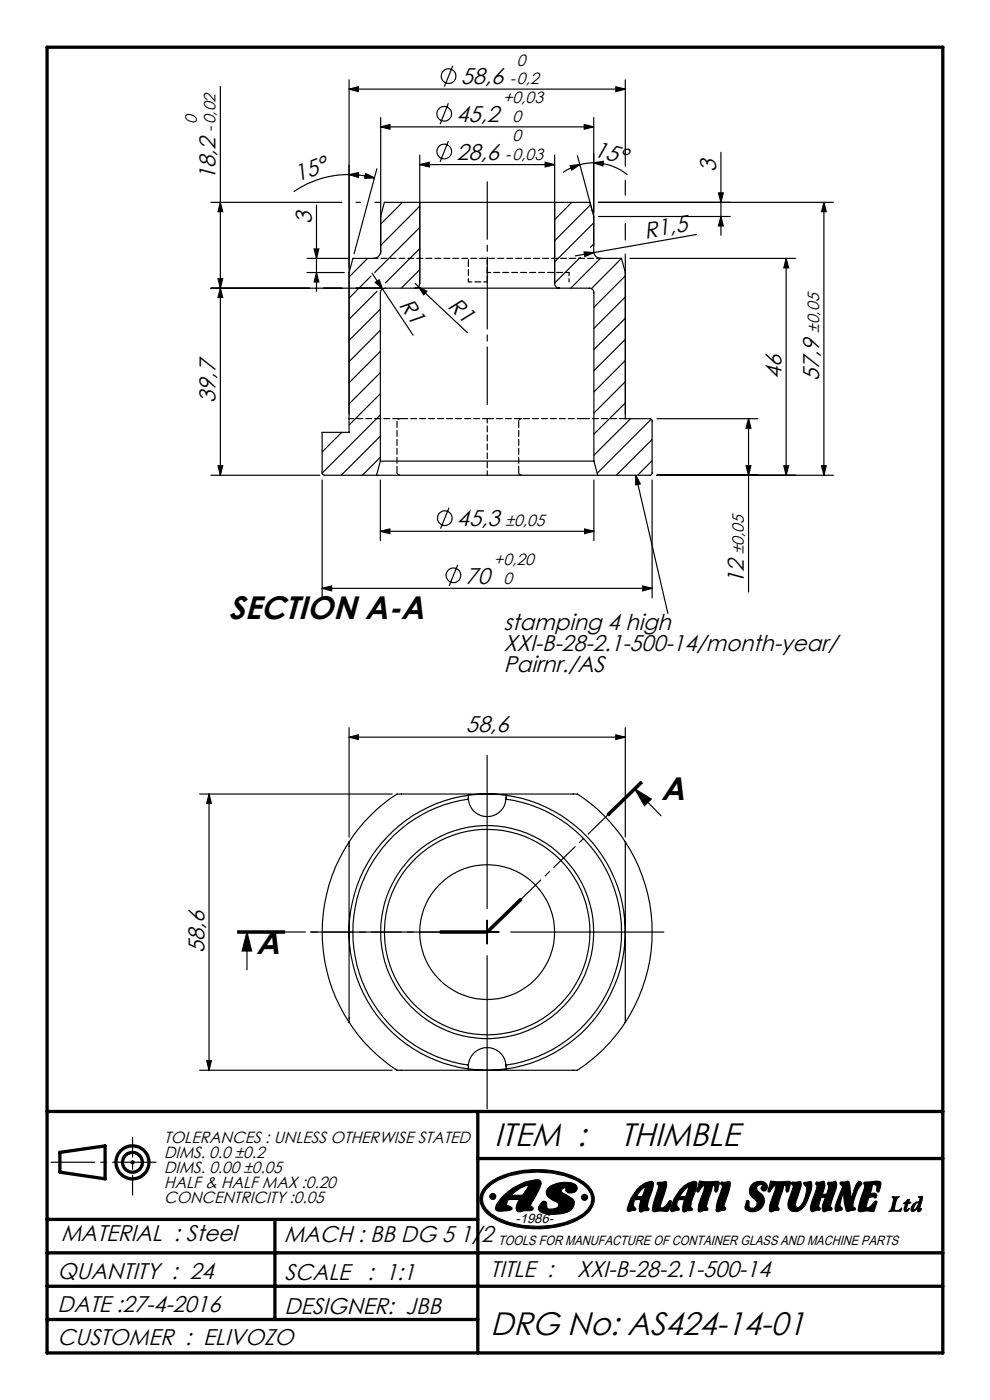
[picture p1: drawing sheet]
<svg xmlns="http://www.w3.org/2000/svg" width="210mm" height="297mm" viewBox="0 0 210 297" stroke-linecap="round" stroke-linejoin="round" font-family="sans-serif">
<g fill="none" stroke="#000" stroke-width=".25">
<path d="M46.7 18.3v82.5M74 18.9l2-.5v1zM74 16.9v74.8h-5.7v8.7l.5 .4h11.1M74 18.9h58.6M96.1 13.9l-1.8 4.5M130.6 18.4l2 .5-2 .5zM132.6 16.9v18.3M74 37l2.1-.4-.1 1zM74 37a20.5 20.5 0 0 1 5.4 .7M74 37a20.2 20.2 0 0 0-11.7 3.7M77.6 36.8l1.8 .9-2 .1zM79.9 35.8l-4.8 18.1"/>
<path d="M80.8 26.9l1.9-.5v1zM80.8 24.9v28.9M80.8 26.9h45.1M89 34.9l2.1-.5v1zM89 32.9v27.2a1.02 1.02 0 0 1-.9 1M89 34.9h28.7M95.1 21.9l-1.8 4.4M95.1 29.9l-1.8 4.5M115.6 34.4l2.1 .5-2.1 .5zM117.7 32.9v27.2a1.02 1.02 0 0 0 .9 1M120.9 35.1l2.1-.2-1.7 1.2zM122.5 33l3.2 11.9"/>
<path d="M123 34.9a11 11 0 0 0-3.5 1.7M123.9 26.4l2 .5-2 .5zM125.9 24.9v28.4a1.45 1.45 0 0 0 1.5 1.5h4.4M125.9 34.5l2.1-.3-.1 1zM125.9 34.5l-2.9 .4M125.9 34.5a11.6 11.6 0 0 1 7.2 2.6M132.6 38.2v3.2M152.9 32.3v17.6M44.7 42.9h27.8M46.2 59.1h1l-.5 2zM46.7 42.9l.5 2h-1zM65.1 54.8h8.7"/>
<path d="M65.1 57.8h7.9M66.6 52.8h1l-.5 2zM67.1 57.8l.5 2h-1zM67.1 43.5v18.3M75.5 42.9h1M78 54.8l-4 4M78.7 58.6l-4.7 4.6M78.9 58l2.2 3.3M79.5 42.9h1M79.6 59.9l.8-.5 .7 1.9zM80.8 53.3a1.51 1.51 0 0 1-1.6 1.5h-4.3l-.9 3M80.8 45.9l.7-3h43.6l.8 3"/>
<path d="M85.4 42.9l-4.6 4.7M89 43.7l-8.2 8.4M89 48.3l-9.6 9.6M89 52.7l-7.2 7.3M89 57.2l-3.9 3.9M121.3 42.9l-3.6 3.7M123.1 54.6l-5.4 5.4M123.9 53.4l2.1 .2-1.9 .8zM125.3 43.4l-7.6 7.7M125.9 47.3l-8.2 8.3M125.9 51.7l-.7 .8M126 53.6l-4 .7"/>
<path d="M126.9 45.9h28M126.9 42.9h49.9M127.4 54.8l-6.3 6.3M131.8 54.8l.8 3M131.8 54.8l-6.4 6.4M132.6 53.9v34.9h5.3l.4 .2v11.4l-.4 .4h-11.1M132.6 47.4v3.5M132.6 58.5l-6.6 6.7M133.6 54.8h35.2M147.8 49.7l-21.8 3.9M152.4 40.9h1l-.5 2zM152.9 45.9l.5 2h-1z"/>
<path d="M166.8 54.8v46M166.8 54.8l.5 2h-1zM174.8 42.9v57.9M174.8 42.9l.5 2h-1zM44.7 61.1h36M46.7 61.1l.5 2h-1zM80 61.8l-6 5.9M80.7 65.6l-6.7 6.6M80.7 70.1l-6.7 6.6M80.7 74.5l-6.7 6.7M80.7 79.1l-6.7 6.6M81.1 61.3l6.5 9.8"/>
<path d="M88.1 61.1h-6.4a1.02 1.02 0 0 0-1 1v35.7M88.1 61.1h30.5M88.1 60.1l.7 .7M88.8 60.8l1.8 1-.7 .7zM88.8 60.8l10.4 9.8M118.6 61.1h6.4a.96 .96 0 0 1 1 1v35.7M132.6 63l-6.6 6.7M132.6 67.5l-6.6 6.7M132.6 72l-6.6 6.6M132.6 76.5l-6.6 6.6M46.2 98.8h1l-.5 2zM72.5 91.7l-4.2 4.2"/>
<path d="M80.7 97.8h45.3M80.7 97.8l-.8 3M80.7 83.5l-6.7 6.7M80.7 88l-12.4 12.4M80.7 92.5l-8.3 8.3M80.7 97l-3.8 3.8M126 97.8l.8 3M132.6 81l-6.6 6.6M132.6 85.5l-6.6 6.6M133.8 88.8l-7.8 7.8M138.1 88.9l-11.4 11.5M138.3 93.2l-7.6 7.6"/>
<path d="M138.3 97.7l-2.9 3M139.3 88.8h21.5M158.3 98.8h1l-.5 2zM158.8 88.8v36.8M158.8 88.8l.5 2h-1zM166.3 98.8h1l-.5 2zM174.3 98.8h1l-.5 2zM44.7 100.8h23.1M68.3 101.8v25M79.9 100.8h46.9M80.7 112.7l2-.5v1zM80.7 101.8v12.9"/>
<path d="M80.7 112.7h45.3M95.2 107.7l-1.7 4.4M97.1 119.8l-1.8 4.5M124 112.2l2 .5-2 .5zM126 101.8v12.9M134.9 100.8l.9 1.9-1 .2zM134.9 100.8l6.8 29.3M138.3 101.8v25M139.3 100.8h37.5M68.3 124.8l2-.5v1zM68.3 124.8h70M136.3 124.3l2 .5-2 .5z"/>
<path d="M74 156.4l2-.5v1zM74 154.4v23.2M74 156.4h58.6M130.6 155.9l2 .5-2 .5zM132.6 154.4v23.2M42.3 168.4h40.9M44.3 168.4l.5 2h-.9zM44.3 168.4v58.6M74 178.6a31.8 31.8 0 0 1 10.3-10.2h38.1a32.2 32.2 0 0 1 10.2 10.2M74 178.6v38.3M74 178.6a34.9 34.9 0 0 0 0 38.3M99.3 169.5a4 4 0 0 0 4 3.7 4 4 0 0 0 4-3.7"/>
<path d="M99.3 169.5a28.5 28.5 0 0 0-24.4 28.2 28.5 28.5 0 0 0 24.4 28.3M99.3 168.7a29.3 29.3 0 0 0-25.3 29 29.3 29.3 0 0 0 25.3 29.1M99.3 168.7v.8M99.3 168.7a28.5 28.5 0 0 1 8.1 0M103.3 160.2v32.6M107.3 169.5a28.5 28.5 0 0 1 24.5 28.2 28.5 28.5 0 0 1-24.5 28.3M107.4 168.7l-.1 .8M107.4 168.7a29.3 29.3 0 0 1 25.2 29 29.3 29.3 0 0 1-25.2 29.1M132.6 178.6v38.3M132.6 178.6a35.1 35.1 0 0 1 0 38.3M134.7 167.4l3.4 2.1-1.4 1.4zM134.7 167.4l5.5 5.7"/>
<path d="M135.9 165.8l-7.1 6.9M136.1 165.9l-7.2 7M136.3 166.1l-7.2 7M50.4 197.7h10M50.4 198h10M50.4 197.5h10M52.4 197.7l1 4.1h-2zM52.4 197.7v8M65.8 197.7h32.6M93.4 197.5h10zM93.4 198h10M100.8 197.7h5"/>
<path d="M103.3 195.2v5M108.3 197.7h32.5M110.4 190.6l-7.2 6.9M110.5 190.8l-7.1 6.9h-10M110.7 190.9l-7.2 7M74 216.9a32.8 32.8 0 0 0 10.3 10.1h38.1a33.4 33.4 0 0 0 10.2-10.1M103.3 202.7v32.5M42.3 227h40.9M43.9 225h.9l-.5 2zM99.3 226a4 4 0 0 1 4-3.8 4 4 0 0 1 4 3.8M99.3 226v.8M99.3 226.8a28.5 28.5 0 0 0 8.1 0"/>
<path d="M107.3 226l.1 .8M27.6 246.6h1M27.7 246.2l.8 .7M28.1 246.1v1M28.5 246.2l-.8 .7M102.9 251.7a15.2 15.2 0 0 1 10.7-3.6 16.2 16.2 0 0 1 11.2 3.5 4 4 0 0 1-.9 6.3 19.5 19.5 0 0 1-14 2.4 11.6 11.6 0 0 1-7.4-3.8 3.6 3.6 0 0 1 .4-4.8zM103.1 252.3a11.7 11.7 0 0 1 7.8-3.5 20.3 20.3 0 0 1 11.4 1.6 5 5 0 0 1 3.3 4 5 5 0 0 1-3.3 4 20.2 20.2 0 0 1-16.7 0 5 5 0 0 1-3.3-4l.2-1.1zM107 253.5a9.9 9.9 0 0 1 7.4-3.1l.4 .7a20.3 20.3 0 0 1-2.3 4.6l.6 .8a.95 .95 0 0 1-1.2 .3h-.5a2.04 2.04 0 0 1-1.7 .2l-.2-.7 .2-1 .5-.8h-2.4l-.4 1 .2 .3a.94 .94 0 0 1 1 .7l-.6 .3a4 4 0 0 1-2.8-.1 2.47 2.47 0 0 1 .9-2.3zM108.4 253.6a6.8 6.8 0 0 1 3.6-2.1v.4l-1.2 1.7zM116.2 252.1a5.6 5.6 0 0 1 5.8-.8l.3 .4a1.05 1.05 0 0 1-1.2 1.4l-.6-.1-.5-.4 .1-.6a1.07 1.07 0 0 0-1.1 .6l.2 .4 2.3 1.3a1.8 1.8 0 0 1-1.1 2.8 7.6 7.6 0 0 1-5.9-.1l-.3-.4a2.31 2.31 0 0 1 1.1-1.8l.4 .1 .2 .2 .2 1.3a3.1 3.1 0 0 0 2.3-.3l.1-.4v-.4l-.4-.3a4.2 4.2 0 0 1-2.2-1.6v-.7zM135.9 252.6l.8-.9 .2 .1-.6 2-1.3-.1zM135.9 251.6l1-.7 1.2-.3a.49 .49 0 0 1 .5 .5l-.2 1.4-.9 2.3-.2 1.2 .3 .4a.26 .26 0 0 1 .1 .2 .26 .26 0 0 1-.3 .2h-.7l-.6 .3a.59 .59 0 0 1-.5-1l.4-1.5h-1.4l-.3 1.1 .5 .6a.35 .35 0 0 1-.1 .5 .35 .35 0 0 1-.4 0l-.9 .2-.4-.4a8.7 8.7 0 0 1 2.9-5z"/>
<path d="M139.5 250.9l.9-.1a.83 .83 0 0 1 1 .1 13.6 13.6 0 0 1-1.3 4.9v.4a1.04 1.04 0 0 0 1.4-.7l.6-.8 .3 .1-.3 1.2-.5 1-1.4-.1-1.5 .2-.3-.3a15.2 15.2 0 0 1 1.3-5v-.3l-.3-.3zM144 256.3a.4 .4 0 0 1-.1 .5 .4 .4 0 0 1-.5 0l-.9 .2-.3-.4a8.5 8.5 0 0 1 4-5.7l1.1-.3a.49 .49 0 0 1 .5 .5l-.2 1.4a9 9 0 0 0-1.1 3.5l.3 .4a.26 .26 0 0 1 .1 .2 .26 .26 0 0 1-.3 .2h-.7l-.6 .3a.59 .59 0 0 1-.5-1l.4-1.5h-1.4l-.3 1.1 .5 .6M145.1 252.6l.8-.9 .2 .1-.6 2-1.3-.1zM148.4 250.6h.2a10.5 10.5 0 0 0 3.7 0l.3 .3-.3 1.5-.2 .4h-.4a1.51 1.51 0 0 0-.4-1.5l-1.5 4.6 .1 .2a.32 .32 0 0 1 .3 .4 .32 .32 0 0 1-.3 .3l-1 .1a.46 .46 0 0 1-.4 .2 .46 .46 0 0 1-.4-.4l.1-1.2 1.1-3 .2-1a2.15 2.15 0 0 0-1.3 1.3l-.2 .1-.2-.2zM153 250.8h1a.68 .68 0 0 1 .9 .2 18.8 18.8 0 0 1-1.3 4.7v.2a.47 .47 0 0 1 .3 .7 .47 .47 0 0 1-.7 .1l-.9 .3a.3 .3 0 0 1-.3 0 .3 .3 0 0 1-.1-.3 16.8 16.8 0 0 1 1.3-5l-.3-.6zM159.6 251.2a2.08 2.08 0 0 1 3.1 .2l.1 .5-.2 .5-.3 .2-.3 .1-.5-.3-.1-.4 .4-.4v-.2l-.3-.1a.88 .88 0 0 0-1 1.1l.6 .6a2.29 2.29 0 0 1 .7 2.9 2.29 2.29 0 0 1-2.7 1.1l-1-.6-.1-.4 .5-1.3 .4 .2v1l.1 .2a1.02 1.02 0 0 0 1.5-.4l.1-.7-.4-.5a1.99 1.99 0 0 1-.6-3.3zM163.5 250.6h.2a10.5 10.5 0 0 0 3.7 0l.3 .3-.3 1.5-.2 .4h-.4a1.62 1.62 0 0 0-.4-1.5l-.1 .1-1.4 4.5 .1 .2a.32 .32 0 0 1 .3 .4 .32 .32 0 0 1-.3 .3l-1 .1a.46 .46 0 0 1-.4 .2 .46 .46 0 0 1-.4-.4l.1-1.2 1.1-3 .2-1a2.15 2.15 0 0 0-1.3 1.3l-.2 .1-.2-.2zM167.9 250.9l.2-.1h.9l.5-.2 .4 .2a9.4 9.4 0 0 1-1 3.8l-.2 .9 .1 .5 .3 .2 .4-.1a5.1 5.1 0 0 0 1.6-4.3l-.5-.5a.25 .25 0 0 1-.1-.3 .25 .25 0 0 1 .2-.2l1.1-.2 .3 .2a7.6 7.6 0 0 1-2.1 5.7l-.9 .5h-1.1a1.75 1.75 0 0 1-.7-2.4l.9-2.6a.55 .55 0 0 0-.3-.8zM173.2 250.8h.7l.6-.2 .4 .2 .1 .7-.6 1.9h.9l.5-1.7M173.4 250.8a.4 .4 0 0 0-.4 .4 .4 .4 0 0 0 .3 .4l-1.3 4-.1 .8 .1 .5 .2 .1 1.6-.3a.28 .28 0 0 0 .2-.2 .28 .28 0 0 0-.1-.3l-.3-.4 .6-1.8h.9l-.6 1.6-.1 .8 .2 .6 .3 .1 1.4-.4a.28 .28 0 0 0 .2-.2 .28 .28 0 0 0-.1-.2l-.3-.4 .7-2.3a3.6 3.6 0 0 0 .5-2.8l-.2-.2-.6 .2h-.8M175.9 250.8a.4 .4 0 0 0-.4 .4 .4 .4 0 0 0 .3 .4v.2M178.3 250.8l1.5-.2 .3 .2 .5 3.7a6.7 6.7 0 0 1 1.5-3.9h.2a.42 .42 0 0 1 .4 .2 .42 .42 0 0 1 0 .4 8.9 8.9 0 0 0-1.7 4.8l.4 .3v.3l-1.5 .4-.4-.1-.4-1.8-.2-2.3-.7 2.6v.5l.4 .4a.29 .29 0 0 1 0 .3 .29 .29 0 0 1-.2 .1l-.8 .3-.4-.1a2.63 2.63 0 0 1 .4-2.3l1.2-2.8-.6-.7z"/>
<path d="M183.3 250.9l2.6-.3h.7l.3 .4-.2 1.2-.4 .7-.3-.2-.1-1.2-.2-.2h-.6l-.5 1.9 .9-.1 .4 .2v.6l-.3 .2-.4-.2-.9 .2-.3 1a1.14 1.14 0 0 0-.2 1.2h.2a2.35 2.35 0 0 0 1.5-1.4 .26 .26 0 0 1 .4-.1 .26 .26 0 0 1 .1 .4l-.5 1.6-.4 .2a4.4 4.4 0 0 0-2.6 .1l-.4-.3a16.5 16.5 0 0 1 1.3-4.9zM189.2 253.9h1.6a1.53 1.53 0 0 0-.8 1.1l-.2 1.1a.55 .55 0 0 0 .1 .7 .55 .55 0 0 0 .7-.1l.5-.2 .2-.3-.2 .8h-2.6a1.42 1.42 0 0 0 .7-1.1l.3-1.6zM192.4 254.5h.5l-.2 .6 .6-.1-.3 .3h-.4l-.3 1.3 .1 .1 .5-.4-.4 .6-.3 .1h-.3l-.1-.4 .3-1.3-.4 .1 .1-.3h.4zM194.3 255.3l.5-.2a1.67 1.67 0 0 1-.9 1.5h-.1a1.43 1.43 0 0 1 .5-1.3zM194.8 253.9l.9-.1-.6 2.8 .4-.2-.3 .5-.4 .2-.2-.4 .2-.8a1.26 1.26 0 0 1-1.4 1 1.53 1.53 0 0 1 1.7-2l.1-.7z"/>
<circle cx="95.1" cy="16.2" r="1.55"/>
<circle cx="94.2" cy="24.1" r="1.56"/>
<circle cx="94.2" cy="32.1" r="1.56"/>
<circle cx="94.4" cy="109.9" r="1.55"/>
<circle cx="96.2" cy="122" r="1.55"/>
<circle cx="103.3" cy="197.7" r="21.8"/>
<circle cx="103.3" cy="197.7" r="14.3"/>
<circle cx="103.3" cy="197.7" r="22.6"/>
<circle cx="104.5" cy="253.8" r=".63"/>
<circle cx="124" cy="254" r=".62"/>
</g>
<g fill="none" stroke="#000" stroke-width=".7" stroke-linecap="butt">
<circle cx="28.1" cy="246.6" r="3.5"/>
<circle cx="28.1" cy="246.6" r="2.1"/>
</g>
<path d="M10.8 246.6h22.3" fill="none" stroke="#000" stroke-width=".25" stroke-dasharray="15.2 1.3 1.3 1.3" stroke-dashoffset="6"/>
<path d="M28.1 241.3v12.2" fill="none" stroke="#000" stroke-width=".25" stroke-dasharray="15.2 1.3 1.3 1.3" stroke-dashoffset="11"/>
<path d="M10 10h190v277h-190zM10 235.8h190M101.4 235.8v51.2M10 258.7h91.4M12.7 244.5l9.6-1.4v7l-9.6-1.4zM58.3 258.7v21.2M101.4 245.8h98.6M10 265.8h190M10 272.9h190M10 279.9h91.4" fill="none" stroke="#000" stroke-width=".7"/>
<path d="M108.4 253.6a6.1 6.1 0 0 1 3.6-2.1v.4l-1.2 1.7zM106.8 253.7l-1.4 1.7a.96 .96 0 0 0 .1 1.5 5.7 5.7 0 0 0 3.1-.4v-.2l-.6-.5a.42 .42 0 0 1-.6-.1 .42 .42 0 0 1 .1-.6l.3-.6h2.4a2.02 2.02 0 0 0-.5 2.5l.6 .1 1-.3h.8a.62 .62 0 0 0 .7 0 .62 .62 0 0 0 .2-.6l-.1-.2a.51 .51 0 0 1-.4-.4 .51 .51 0 0 1 .3-.5l1.3-2.2a2.94 2.94 0 0 0 .6-2.3 .88 .88 0 0 0-1.1-.3 10.9 10.9 0 0 0-6.8 3.4zM116.1 252.2a1.65 1.65 0 0 0 1.1 2.4l.3 .2a.96 .96 0 0 1 1 .9 1.37 1.37 0 0 1-1.7 .8h-.3a.47 .47 0 0 1-.5-.7 .67 .67 0 0 0-.1-.7 .67 .67 0 0 0-.6-.3l-.5 .5a1.09 1.09 0 0 0-.1 1.8 7.7 7.7 0 0 0 6.4-.4 1.64 1.64 0 0 0 .4-2.4l-1.5-.8a1.05 1.05 0 0 1-1-1l.6-.5h.5a.73 .73 0 0 0 0 .8 .73 .73 0 0 0 .8 .3 1.07 1.07 0 0 0 1.3-.4 1.07 1.07 0 0 0-.1-1.3 5.5 5.5 0 0 0-5.3 .2zM123.4 254a.64 .64 0 0 0 1.2 0 .64 .64 0 0 0-1.2 0zM103.9 253.8a.65 .65 0 0 0 1.3 0 .65 .65 0 0 0-1.3 0zM103.4 251.2a3.8 3.8 0 0 0 0 6.3 16.8 16.8 0 0 0 11.1 3.2 15.6 15.6 0 0 0 10.2-3.4 3.9 3.9 0 0 0-.6-6.3 18.7 18.7 0 0 0-13.6-2.6 14.3 14.3 0 0 0-7.1 2.8zM103.9 251.5a16.6 16.6 0 0 1 11.4-2.8 14.3 14.3 0 0 1 9.1 3.2 3.3 3.3 0 0 1-.5 5.4 15.7 15.7 0 0 1-10 2.9 15.9 15.9 0 0 1-10-2.9 3.4 3.4 0 0 1 0-5.8zM139.5 250.9l-.1 .3 .3 .6a17.5 17.5 0 0 0-1.3 4.9l.4 .4 .8-.2h2a4 4 0 0 0 .8-2.1l-.4-.1a2.4 2.4 0 0 1-1.8 1.6l-.1-.1a9.2 9.2 0 0 1 1-3.6l.3-.9a.83 .83 0 0 0-.2-1.1zM145.2 252.4l.9-.7-.4 1.6a.65 .65 0 0 1-.9 .6l-.6-.2zM144.7 251.9a7 7 0 0 0-2.5 4.9l.4 .2 1.4-.3 .1-.3-.4-.4-.2-.5a1.01 1.01 0 0 1 .5-1 1.01 1.01 0 0 1 1.1 0l.1 .1-.3 1.2v1.2l.3 .1 .6-.3h1l.1-.3-.4-.4a12.7 12.7 0 0 1 1.2-4.1l.1-1-.3-.4a3.1 3.1 0 0 0-2.8 1.3zM152.9 250.9v.2l.3 .4v.3a15 15 0 0 0-1.3 5.1l.4 .2 1.5-.4 .2-.3-.4-.6 .1-.6a11.7 11.7 0 0 0 1.2-4.2l-.3-.4zM159.6 251.2a2.01 2.01 0 0 0 .7 3.4 1 1 0 0 1 0 1.4 1 1 0 0 1-1.4 0v-1.1l-.1-.2h-.3l-.5 1.6a1.21 1.21 0 0 0 1.6 .8 2.29 2.29 0 0 0 2.5-1.7 2.29 2.29 0 0 0-1.3-2.7 .8 .8 0 0 1-.1-1.1 .8 .8 0 0 1 1.1-.1 .73 .73 0 0 0-.1 1.1 .89 .89 0 0 0 1-.6 .89 .89 0 0 0-.3-1 2.32 2.32 0 0 0-2.8 .2zM163.5 250.6l-.3 1.1a.69 .69 0 0 0-.1 1.2l.3-.1 .4-.8 .7-.6v.7a17.5 17.5 0 0 0-1.3 4.6l.1 .3 .4 .1 .5-.3 1-.1v-.3l-.3-.5 1.4-4.6 .4 .2 .1 .6a.58 .58 0 0 0 .1 .8h.1a.65 .65 0 0 0 .4-.8l.3-1v-.3l-.3-.2zM168 250.9a.51 .51 0 0 0 .3 .7l-.4 1.3a5.9 5.9 0 0 0-.7 3.1 1.73 1.73 0 0 0 1.4 1.1 1.73 1.73 0 0 0 1.7-.7 7.8 7.8 0 0 0 1.8-5.6l-.3-.2-1.1 .2-.2 .2v.2a1.55 1.55 0 0 1 .5 2.2 3.5 3.5 0 0 1-1.8 2.8h-.1a1.11 1.11 0 0 1-.1-1.7 10.9 10.9 0 0 0 .9-3.6l-.4-.3zM173.1 250.9l.2 .8-1.3 3.9a1.11 1.11 0 0 0 .2 1.4l1.8-.4v-.2l-.4-.6 .6-1.8h.9a3.7 3.7 0 0 0-.5 3l.3 .1 .7-.3 .8-.1 .1-.3-.3-.4a1.08 1.08 0 0 1 .2-1.1 10.8 10.8 0 0 0 1.1-3.8l-.1-.3-.3-.2-.6 .2-.9 .1-.1 .3 .3 .3v.3l-.5 1.6h-.9a3.2 3.2 0 0 0 .5-2.7l-.4-.1zM183.3 250.9l-.1 .1a1.24 1.24 0 0 1 0 1.6l-1 2.8a1.47 1.47 0 0 0 0 1.6l.3 .1a5.8 5.8 0 0 1 2.7-.1l.3-.1 .5-1.7-.1-.4-.4 .1a2.02 2.02 0 0 1-1.7 1.4l-.1-.4 .3-1a.95 .95 0 0 1 .7-1 .81 .81 0 0 1 1 .2l.2-.1a.62 .62 0 0 0-.1-.8 .62 .62 0 0 0-.8 0h-.4l.4-1.4a.45 .45 0 0 1 .2-.5 .45 .45 0 0 1 .5 .1 1.01 1.01 0 0 1 .2 1.2 .29 .29 0 0 0 .3 .3 .29 .29 0 0 0 .3-.3l.4-1.5-.1-.3a1.55 1.55 0 0 0-1.6-.2zM194.8 253.9l.4-.1a.34 .34 0 0 1 .5 .1 .34 .34 0 0 1 0 .4l-.6 2a.23 .23 0 0 0 .1 .4 .23 .23 0 0 0 .3-.3l-.3 .5a.34 .34 0 0 1-.5 .1 .34 .34 0 0 1-.1-.5l.2-.6a1.59 1.59 0 0 1-1.3 1.1 1.46 1.46 0 0 1 1.3-2.1h.3l.1-.5-.1-.3zM194.2 255.3l-.3 .6a.39 .39 0 0 0-.2 .5 .39 .39 0 0 0 .4 .2l.5-.7a.48 .48 0 0 0 .1-.8zM192.4 254.5h.5l-.2 .6 .6-.1-.5 .3a.6 .6 0 0 0-.4 .7l-.1 .1a.3 .3 0 0 0-.1 .4 .3 .3 0 0 0 .3 .2l.4-.4-.1 .3a.51 .51 0 0 1-.5 .5 .51 .51 0 0 1-.5-.5l.3-1.3h-.4l.5-.2zM189.2 253.9h1.6l-.4 .2-.3 .4-.4 2.1 .2 .2h.7l.4-.2 .3-.4-.2 .8h-2.6l.6-.5 .4-1.7v-.5zM178.3 250.8l-.1 .4 .5 .5a17.8 17.8 0 0 0-1.6 4.9l.2 .4h.3l1-.3v-.4a.65 .65 0 0 1-.4-.9l.7-2.6a9.4 9.4 0 0 0 .7 4.2l1.7-.3 .1-.4a.74 .74 0 0 1-.4-1.1 9.6 9.6 0 0 1 1.8-4.2l-.6-.4a3.5 3.5 0 0 0-1.2 2.4l-.4 1.5-.3-2.1a2.23 2.23 0 0 0-.3-1.8zM148.4 250.6l-.3 1.1a.69 .69 0 0 0-.1 1.2l.3-.1 .4-.8 .7-.6v.7a13.4 13.4 0 0 0-1.3 4.7l.1 .2 .4 .1 .5-.3 1-.1v-.3l-.3-.5 1.4-4.6 .3 .1 .2 .7a.58 .58 0 0 0 .1 .8h.1a.65 .65 0 0 0 .4-.8l.3-1v-.3l-.3-.2zM136.2 252.2l-1.2 1.5 .8 .2a.68 .68 0 0 0 .8-.9l.3-1.2-.2-.1zM135.5 251.9a4.2 4.2 0 0 1 2.8-1.3l.3 .4a7.6 7.6 0 0 1-.9 3.4l-.4 1.5 .4 .5v.3l-.2 .1h-.9l-.6 .3h-.2l-.2-.4v-.9l.4-1.2-.7-.1a.75 .75 0 0 0-.9 .8v.6l.5 .5v.2l-1.5 .4-.4-.3a8.3 8.3 0 0 1 2.5-4.8z" fill-rule="evenodd" fill="#000"/>
<path d="M50.4 197.7h53" fill="none" stroke="#000" stroke-width=".25" stroke-dasharray="6.3 1.3 1.3 1.3" stroke-dashoffset="2.1"/>
<path d="M103.4 197.7l32.7-31.8" fill="none" stroke="#000" stroke-width=".25" stroke-dasharray="6.3 1.3 1.3 1.3" stroke-dashoffset=".7"/>
<path d="M103.4 38.6v47.2" fill="none" stroke="#000" stroke-width=".25" stroke-dasharray="15.2 1.3 1.3 1.3" stroke-dashoffset="3.1"/>
<g fill="#000">
<path d="M123.9 53.4l2.1 .2-1.9 .8zM79.6 59.9l.8-.5 .7 1.9zM88.8 60.8l1.8 1-.7 .7zM134.9 100.8l.9 1.9-1 .2z"/>
<path d="M74 18.9l2-.5v1zM130.6 18.4l2 .5-2 .5z"/>
<path d="M77.6 36.8l1.8 .9-2 .1zM74 37l2.1-.4-.1 1z"/>
<path d="M80.8 26.9l1.9-.5v1zM123.9 26.4l2 .5-2 .5z"/>
<path d="M89 34.9l2.1-.5v1zM115.6 34.4l2.1 .5-2.1 .5zM80.7 112.7l2-.5v1zM124 112.2l2 .5-2 .5z"/>
<path d="M120.9 35.1l.4 1 1.7-1.2zM125.9 34.5l2 .7 .1-1z"/>
<path d="M152.9 45.9l.5 2h-1zM152.4 40.9h1l-.5 2z"/>
<path d="M166.8 54.8l.5 2h-1zM166.3 98.8h1l-.5 2zM174.8 42.9l.5 2h-1zM174.3 98.8h1l-.5 2zM158.8 88.8l.5 2h-1zM158.3 98.8h1l-.5 2z"/>
<path d="M68.3 124.8l2-.5v1zM136.3 124.3l2 .5-2 .5z"/>
<path d="M74 156.4l2-.5v1zM130.6 155.9l2 .5-2 .5z"/>
<path d="M44.3 168.4l.5 2h-.9zM43.9 225h.9l-.5 2zM66.6 52.8h1l-.5 2zM67.1 57.8l.5 2h-1zM46.7 42.9l.5 2h-1zM46.2 59.1h1l-.5 2zM46.7 61.1l.5 2h-1zM46.2 98.8h1l-.5 2z"/>
<path d="M52.4 197.7l1 4.1h-2zM134.7 167.4l3.4 2.1-1.4 1.4z"/>
</g>
<path d="M84.2 100.3v-11M110 100.3v-11" fill="none" stroke="#000" stroke-width=".25" stroke-dasharray="1.3 .6" stroke-dashoffset="-.1"/>
<path d="M99.4 59.8v-3.9M120.7 57.8v2M85.1 88.8l-.5 .1-.4 .4M84.2 100.3l.2 .3 .7 .2" fill="none" stroke="#000" stroke-width=".25" stroke-dasharray="1.3 .6" stroke-dashoffset=".6"/>
<path d="M79.3 54.8h48.2M103.4 88.8h-29.3M103.4 88.8v12" fill="none" stroke="#000" stroke-width=".25" stroke-dasharray="1.3 .6" stroke-dashoffset=".3"/>
<path d="M103.4 59.8v-5M123.8 88.8h-20.4M132.7 88.8h-8.9" fill="none" stroke="#000" stroke-width=".25" stroke-dasharray="1.3 .6"/>
<path d="M99.4 55.9v-1.1M99.4 59.8h4M103.4 57.8h17.3M110.7 88.8l-.4 .1-.3 .4M110 100.3l.2 .3 .5 .2" fill="none" stroke="#000" stroke-width=".25" stroke-dasharray="1.3 .6" stroke-dashoffset=".5"/>
<g font-size="6.9">
<text x="48.5" y="131.3">SECTION A-A</text>
<text x="140.2" y="169.8">A</text>
<text x="54.4" y="202.4">A</text>
<text x="104.9" y="243">ITEM :</text>
<text x="131.6" y="243">THIMBLE</text>
<text x="104" y="283.1">DRG No: AS424-14-01</text>
</g>
<g font-size="4.8">
<text x="97.7" y="17.9">58,6</text>
<text x="96.8" y="25.9">45,2</text>
<text x="96.8" y="33.9">28,6</text>
<text x="125.7" y="33" transform="rotate(15 125.7 33)">15°</text>
<text x="45.7" y="38.3" transform="rotate(-90 45.7 38.3)">18,2</text>
<text x="63.1" y="38.6" transform="rotate(-21 63.1 38.6)">15°</text>
<text x="151.9" y="36.4" transform="rotate(-90 151.9 36.4)">3</text>
<text x="66.1" y="47.6" transform="rotate(-90 66.1 47.6)">3</text>
<text x="136.9" y="50.6" transform="rotate(-10 136.9 50.6)">R1,5</text>
<text x="84.5" y="64.8" transform="rotate(56 84.5 64.8)">R1</text>
<text x="94.8" y="65.1" transform="rotate(43 94.8 65.1)">R1</text>
<text x="165.8" y="80.4" transform="rotate(-90 165.8 80.4)">46</text>
<text x="173.8" y="80.9" transform="rotate(-90 173.8 80.9)">57,9</text>
<text x="45.7" y="85.5" transform="rotate(-90 45.7 85.5)">39,7</text>
<text x="96.9" y="111.7">45,3</text>
<text x="98.8" y="123.8">70</text>
<text x="157.8" y="124" transform="rotate(-90 157.8 124)">12</text>
<text x="106.9" y="133.6">stamping 4 high</text>
<text x="106.9" y="138">XXI-B-28-2.1-500-14/month-year/</text>
<text x="106.9" y="142.5">Pairnr./AS</text>
<text x="98.8" y="155.4">58,6</text>
<text x="43.3" y="202.2" transform="rotate(-90 43.3 202.2)">58,6</text>
<text x="13" y="263.3">MATERIAL : Steel</text>
<text x="60.2" y="263.6">MACH : BB DG 5 1/2</text>
<text x="12.2" y="271.3">QUANTITY : 24</text>
<text x="60.3" y="271.6">SCALE</text>
<text x="78" y="271.6">: 1:1</text>
<text x="104" y="271">TITLE :</text>
<text x="122.4" y="271">XXI-B-28-2.1-500-14</text>
<text x="12.2" y="278.4">DATE :27-4-2016</text>
<text x="60.3" y="278.7">DESIGNER: JBB</text>
<text x="12.2" y="285.2">CUSTOMER : ELIVOZO</text>
</g>
<g font-size="3.5">
<text x="108.1" y="17.9">-0,2</text>
<text x="109.7" y="13.9">0</text>
<text x="106.7" y="21.9">+0,03</text>
<text x="41.8" y="26.4" transform="rotate(-90 41.8 26.4)">0</text>
<text x="45.7" y="27.9" transform="rotate(-90 45.7 27.9)">-0,02</text>
<text x="108.7" y="25.9">0</text>
<text x="108.7" y="29.9">0</text>
<text x="107.2" y="33.9">-0,03</text>
<text x="173.8" y="70.6" transform="rotate(-90 173.8 70.6)">±0,05</text>
<text x="107.2" y="111.7">±0,05</text>
<text x="104.8" y="119.8">+0,20</text>
<text x="157.8" y="117.6" transform="rotate(-90 157.8 117.6)">±0,05</text>
<text x="106.8" y="123.8">0</text>
<text x="34.8" y="242.5">TOLERANCES : UNLESS OTHERWISE STATED</text>
<text x="34.8" y="245.7">DIMS. 0.0 ±0.2</text>
<text x="34.8" y="248.9">DIMS. 0.00 ±0.05</text>
<text x="34.8" y="252.1">HALF &amp; HALF MAX :0.20</text>
<text x="34.8" y="255.3">CONCENTRICITY :0.05</text>
</g>
<g font-size="2.8">
<text x="109.4" y="259.5">-1986-</text>
<text x="105.6" y="264.1">TOOLS FOR MANUFACTURE OF CONTAINER GLASS AND MACHINE PARTS</text>
</g>
</svg>
